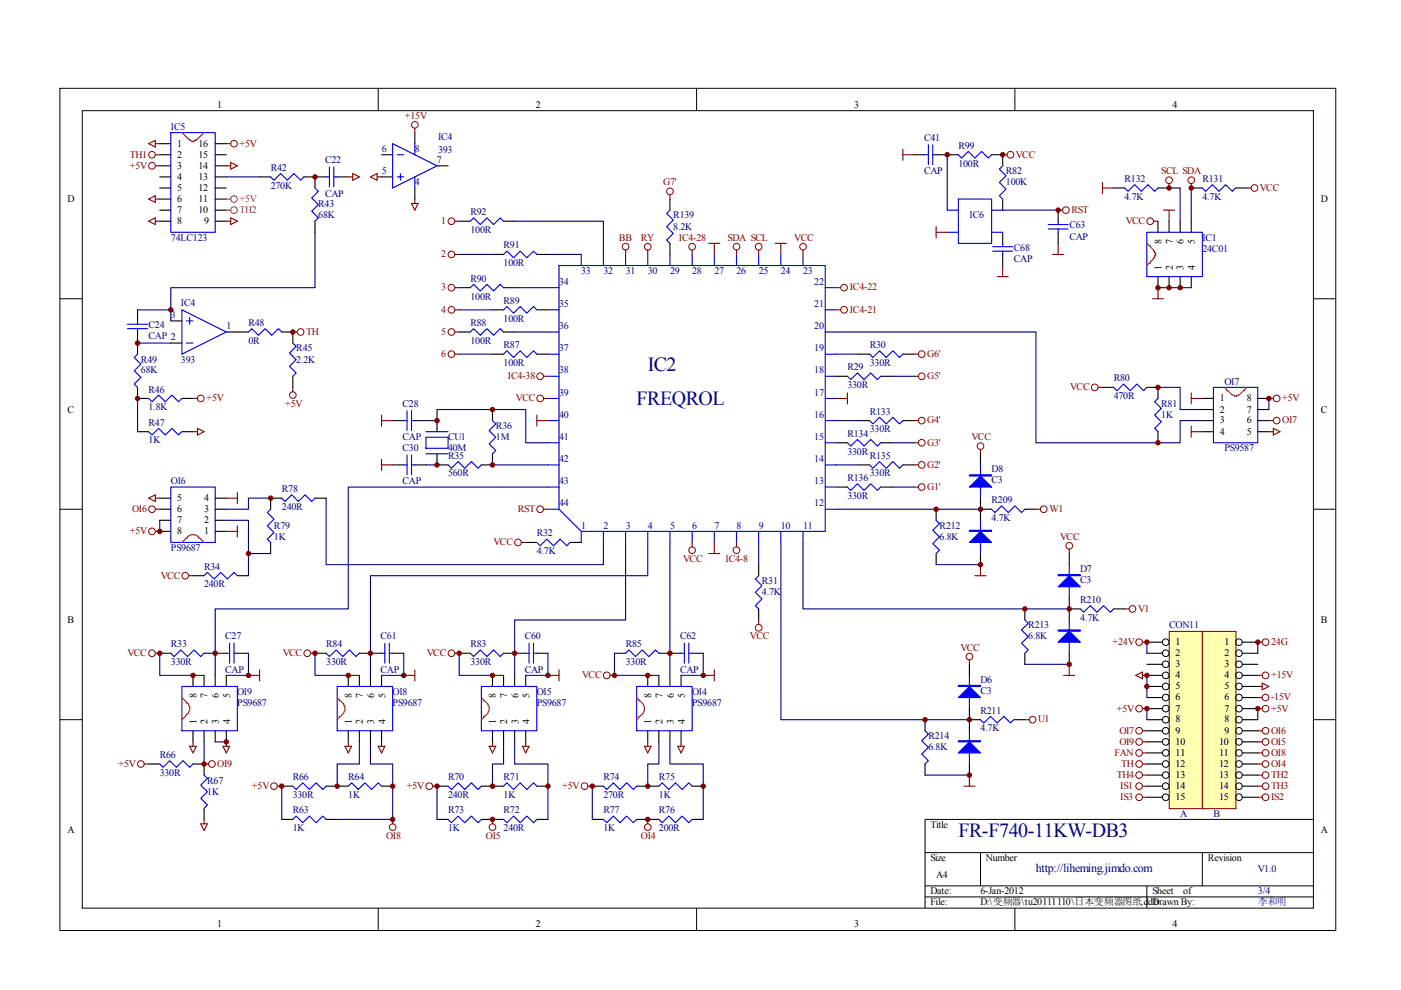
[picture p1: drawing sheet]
<svg xmlns="http://www.w3.org/2000/svg" width="297mm" height="210mm" viewBox="0 0 297 210" stroke-linecap="round" stroke-linejoin="round" font-family="sans-serif">
<g fill="none" stroke="#000" stroke-width=".21">
<path d="M12.7 18.7h270.5v178.6h-270.5zM80.2 18.7v4.7M147.7 18.7v4.7M215.2 18.7v4.7M17.4 23.5h261.1v169h-261.1zM12.7 63.3h4.7M278.4 63.3h4.7M12.7 108h4.7M278.4 108h4.7M12.7 152.6h4.7M278.4 152.6h4.7M278.4 173.7h-82.3v18.8"/>
<path d="M80.2 192.5v4.7M147.7 192.5v4.7M196.1 180.8h82.3M196.1 187.8h82.3M196.1 190.2h82.3M207.9 180.8v7M215.2 192.5v4.7M243.2 187.8v4.7M254.9 180.8v7"/>
</g>
<g fill="none" stroke="#00f" stroke-width=".23">
<path d="M36.2 28.1h9.4v21.2h-9.4zM57.4 37.5l.7 .7 1.4-1.4 1.4 1.4 1.4-1.4 1.4 1.4 .7-.7M66.8 39.9l.7 .7-1.4 1.4 1.4 1.4-1.4 1.4 1.4 1.4-.7 .7M69.1 37.5h.7M69.8 35.4v4.2M70.8 37.5h.7M70.8 35.4v4.2M196.1 32.8h.7M196.8 30.7v4.2M197.8 32.8h.7M197.8 30.7v4.2M203.2 32.8l.7 .7 1.4-1.4 1.4 1.4 1.4-1.4 1.4 1.4 .7-.7"/>
<path d="M238.5 39.9l.7 .7 1.4-1.4 1.4 1.4 1.4-1.4 1.4 1.4 .7-.7M254.9 39.9l.7 .7 1.4-1.4 1.4 1.4 1.5-1.4 1.4 1.4 .7-.7M99.7 46.9l.7-.7 1.4 1.4 1.4-1.4 1.4 1.4 1.5-1.4 .7 .7M106.8 53.9l.7-.7 1.4 1.5 1.4-1.5 1.4 1.5 1.4-1.5 .7 .7M118.5 56.3h56.5v56.4h-51.8l-4.7-4.7zM123.2 53.9v2.4M127.9 53.9v2.4M132.6 53.9v2.4M137.3 53.9v2.4M142 44.6l-.7 .7 1.4 1.4-1.4 1.4 1.4 1.4-1.4 1.4 .7 .7M142 53.9v2.4M146.7 53.9v2.4"/>
<path d="M151.4 53.9v2.4M156.2 53.9v2.4M160.9 53.9v2.4M165.6 53.9v2.4M170.3 53.9v2.4M210.5 53.2h4.2M210.5 52.3h4.2M212.6 51.6v.7M212.6 53.2v.7M243.2 49.3h11.7v9.3h-11.7zM27 68.7h4.3M27 69.7h4.3"/>
<path d="M29.2 75.1l-.7 .7 1.4 1.4-1.4 1.4 1.4 1.4-1.4 1.4 .7 .7M29.2 68v.7M29.2 69.7v.7M38.6 65.7l9.4 4.7-9.4 4.7zM39.5 72.7h1.4M39.5 68h1.4M40.2 67.3v1.4M52.7 70.4l.7-.7 1.4 1.4 1.4-1.4 1.4 1.4 1.4-1.4 .7 .7M62.1 72.7l.7 .7-1.4 1.5 1.4 1.4-1.4 1.4 1.4 1.4-.7 .7M99.7 61l.7-.7 1.4 1.4 1.4-1.4 1.4 1.4 1.5-1.4 .7 .7M99.7 70.4l.7-.7 1.4 1.4 1.4-1.4 1.4 1.4 1.5-1.4 .7 .7M106.8 65.7l.7-.7 1.4 1.4 1.4-1.4 1.4 1.4 1.4-1.4 .7 .7"/>
<path d="M106.8 75.1l.7-.7 1.4 1.4 1.4-1.4 1.4 1.4 1.4-1.4 .7 .7M116.2 61h2.3M116.2 65.7h2.3M116.2 70.4h2.3M116.2 75.1h2.3M116.2 79.8h2.3M175 61h2.3M175 65.7h2.3M175 70.4h2.3M175 75.1h2.3M175 79.8h2.3M179.7 79.8l.7 .7 1.4-1.4 1.4 1.4 1.4-1.4 1.4 1.4 .7-.7"/>
<path d="M184.4 75.1l.7 .7 1.4-1.4 1.4 1.4 1.4-1.4 1.4 1.4 .7-.7M31.5 84.5l.7 .7 1.4-1.4 1.4 1.4 1.4-1.4 1.5 1.4 .7-.7M31.5 91.5l.7 .7 1.4-1.4 1.4 1.4 1.4-1.4 1.5 1.4 .7-.7M85.6 98.6h.7M85.6 89.2h.7M86.3 87.1v4.2M86.3 96.5v4.2M87.2 98.6h.8M87.2 89.2h.8M87.2 87.1v4.2M87.2 96.5v4.2M90.3 92.7h4.7v2.4h-4.7z"/>
<path d="M90.3 96.2h4.7M90.3 91.5h4.7M95 98.6l.7 .7 1.4-1.4 1.4 1.4 1.4-1.4 1.5 1.4 .7-.7M104.4 89.2l.7 .7-1.4 1.4 1.4 1.4-1.4 1.4 1.4 1.4-.7 .7M116.2 98.6h2.3M116.2 84.5h2.3M116.2 89.2h2.3M116.2 93.9h2.3M175 98.6h2.3M175 84.5h2.3M175 89.2h2.3M175 93.9h2.3"/>
<path d="M179.7 93.9l.7 .7 1.4-1.4 1.4 1.4 1.4-1.4 1.4 1.4 .7-.7M184.4 89.2l.7 .7 1.4-1.4 1.4 1.4 1.4-1.4 1.4 1.4 .7-.7M184.4 98.6l.7 .7 1.4-1.4 1.4 1.4 1.4-1.4 1.4 1.4 .7-.7M207.9 98.6v7M236.1 82.1l.7 .7 1.4-1.4 1.4 1.4 1.4-1.4 1.5 1.4 .7-.7M245.5 84.5l-.7 .7 1.4 1.4-1.4 1.4 1.4 1.4-1.4 1.4 .7 .7M257.3 82.1h9.4v11.8h-9.4zM36.2 103.3h9.4v11.7h-9.4zM57.4 108l-.7 .7 1.4 1.4-1.4 1.4 1.4 1.4-1.4 1.4 .7 .7M59.7 105.6l.7 .7 1.4-1.4 1.5 1.4 1.4-1.4 1.4 1.4 .7-.7M113.8 115l.7 .7 1.4-1.4 1.4 1.4 1.5-1.4 1.4 1.4 .7-.7M116.2 103.3h2.3"/>
<path d="M116.2 108h2.3M123.2 112.7v2.3M127.9 112.7v2.3M132.6 112.7v2.3M137.3 112.7v2.3M142 112.7v2.3M146.7 112.7v2.3M151.4 112.7v2.3M156.2 112.7v2.3M160.9 112.7v2.3M165.6 112.7v2.3M170.3 112.7v2.3"/>
<path d="M175 103.3h2.3M175 108h2.3M179.7 103.3l.7 .7 1.4-1.4 1.4 1.4 1.4-1.4 1.4 1.4 .7-.7M198.5 110.3l.7 .7-1.4 1.4 1.4 1.4-1.4 1.5 1.4 1.4-.7 .7M207.9 110.3v7.1M210.2 108l.7 .7 1.5-1.4 1.4 1.4 1.4-1.4 1.4 1.4 .7-.7M226.7 119.7v7.1M36.2 138.5l.7 .7 1.4-1.4 1.4 1.4 1.5-1.4 1.4 1.4 .7-.7M43.3 122.1l.7-.7 1.4 1.4 1.4-1.4 1.4 1.4 1.4-1.4 .7 .7M48 138.5h.7M48.7 136.4v4.2M49.6 138.5h.7"/>
<path d="M49.6 136.4v4.2M69.1 138.5l.7 .7 1.5-1.4 1.4 1.4 1.4-1.4 1.4 1.4 .7-.7M80.9 138.5h.7M81.6 136.4v4.2M82.5 138.5h.7M82.5 136.4v4.2M99.7 138.5l.7 .7 1.4-1.4 1.4 1.4 1.4-1.4 1.5 1.4 .7-.7M111.5 138.5h.7M112.2 136.4v4.2M113.1 138.5h.7M113.1 136.4v4.2M132.6 138.5l.7-.7 1.4 1.4 1.5-1.4 1.4 1.4 1.4-1.4 .7 .7"/>
<path d="M144.4 138.5h.7M145.1 136.4v4.2M146 138.5h.7M146 136.4v4.2M160.9 122.1l-.8 .7 1.5 1.4-1.5 1.4 1.5 1.4-1.5 1.4 .8 .7M217.3 131.5l.7 .7-1.4 1.4 1.4 1.4-1.4 1.4 1.4 1.4-.7 .7M226.7 131.5v7M229 129.1l.8 .7 1.4-1.4 1.4 1.4 1.4-1.4 1.4 1.4 .7-.7M38.6 145.5h11.7v9.4h-11.7zM71.5 145.5h11.7v9.4h-11.7zM102.1 145.5h11.7v9.4h-11.7zM135 145.5h11.7v9.4h-11.7z"/>
<path d="M196.1 154.9l.7 .7-1.4 1.5 1.4 1.4-1.4 1.4 1.4 1.4-.7 .7M205.5 143.2v7M205.5 154.9v7.1M207.9 152.6l.7 .7 1.4-1.4 1.4 1.4 1.4-1.4 1.4 1.4 .7-.7M33.9 162l.7 .7 1.4-1.4 1.4 1.4 1.4-1.4 1.4 1.4 .7-.7M43.3 164.3l.7 .7-1.4 1.5 1.4 1.4-1.4 1.4 1.4 1.4-.7 .7M62.1 166.7l.7 .7 1.4-1.4 1.4 1.4 1.4-1.4 1.4 1.4 .7-.7M62.1 173.7l.7-.7 1.4 1.4 1.4-1.4 1.4 1.4 1.4-1.4 .7 .7M73.8 166.7l.7-.7 1.5 1.4 1.4-1.4 1.4 1.4 1.4-1.4 .7 .7M95 166.7l.7 .7 1.4-1.4 1.4 1.4 1.4-1.4 1.5 1.4 .7-.7M95 173.7l.7 .7 1.4-1.4 1.4 1.4 1.4-1.4 1.5 1.4 .7-.7M106.8 166.7l.7-.7 1.4 1.4 1.4-1.4 1.4 1.4 1.4-1.4 .7 .7"/>
<path d="M106.8 173.7l.7 .7 1.4-1.4 1.4 1.4 1.4-1.4 1.4 1.4 .7-.7M127.9 166.7l.7 .7 1.4-1.4 1.5 1.4 1.4-1.4 1.4 1.4 .7-.7M127.9 173.7l.7 .7 1.4-1.4 1.5 1.4 1.4-1.4 1.4 1.4 .7-.7M139.7 166.7l.7-.7 1.4 1.4 1.4-1.4 1.4 1.4 1.4-1.4 .7 .7M139.7 173.7l.7 .7 1.4-1.4 1.4 1.4 1.4-1.4 1.4 1.4 .7-.7"/>
</g>
<g fill="none" stroke="#800000" stroke-width=".21">
<circle cx="32.2" cy="35.2" r=".71"/>
<circle cx="49.6" cy="30.5" r=".7"/>
<circle cx="214.2" cy="32.8" r=".71"/>
<circle cx="247.9" cy="38.2" r=".71"/>
<circle cx="252.6" cy="38.2" r=".71"/>
<circle cx="266" cy="39.9" r=".7"/>
<circle cx="95.7" cy="53.9" r=".71"/>
<circle cx="95.7" cy="46.9" r=".71"/>
<circle cx="132.6" cy="52.3" r=".71"/>
<circle cx="137.3" cy="52.3" r=".71"/>
<circle cx="142" cy="40.6" r=".71"/>
<circle cx="146.7" cy="52.3" r=".71"/>
<circle cx="156.1" cy="52.3" r=".71"/>
<circle cx="160.9" cy="52.3" r=".71"/>
<circle cx="170.3" cy="52.3" r=".71"/>
<circle cx="226" cy="44.6" r=".71"/>
<circle cx="243.9" cy="46.9" r=".71"/>
<circle cx="63.7" cy="70.4" r=".71"/>
<circle cx="95.7" cy="65.7" r=".71"/>
<circle cx="95.7" cy="70.4" r=".71"/>
<circle cx="95.7" cy="75.1" r=".71"/>
<circle cx="95.7" cy="61" r=".71"/>
<circle cx="114.5" cy="79.8" r=".71"/>
<circle cx="179" cy="65.7" r=".71"/>
<circle cx="179" cy="61" r=".71"/>
<circle cx="195.4" cy="79.8" r=".71"/>
<circle cx="195.4" cy="75.1" r=".7"/>
<circle cx="42.6" cy="84.5" r=".7"/>
<circle cx="62.1" cy="83.8" r=".71"/>
<circle cx="114.5" cy="84.5" r=".71"/>
<circle cx="195.4" cy="98.6" r=".71"/>
<circle cx="195.4" cy="93.9" r=".7"/>
<circle cx="195.4" cy="89.2" r=".7"/>
<circle cx="207.9" cy="94.6" r=".71"/>
<circle cx="232.1" cy="82.1" r=".71"/>
<circle cx="270.7" cy="89.2" r=".7"/>
<circle cx="270.7" cy="84.5" r=".7"/>
<circle cx="32.2" cy="112.7" r=".71"/>
<circle cx="32.2" cy="108" r=".71"/>
<circle cx="109.8" cy="115" r=".71"/>
<circle cx="114.5" cy="108" r=".71"/>
<circle cx="146.7" cy="116.7" r=".7"/>
<circle cx="156.1" cy="116.7" r=".71"/>
<circle cx="195.4" cy="103.3" r=".7"/>
<circle cx="221.3" cy="108" r=".71"/>
<circle cx="226.7" cy="115.7" r=".71"/>
<circle cx="32.2" cy="138.5" r=".71"/>
<circle cx="39.3" cy="122.1" r=".71"/>
<circle cx="65.1" cy="138.5" r=".7"/>
<circle cx="95.7" cy="138.5" r=".71"/>
<circle cx="160.9" cy="133.1" r=".71"/>
<circle cx="205.5" cy="139.2" r=".7"/>
<circle cx="240.1" cy="129.1" r=".71"/>
<circle cx="128.6" cy="143.2" r=".71"/>
<circle cx="218.9" cy="152.6" r=".7"/>
<circle cx="29.9" cy="162" r=".7"/>
<circle cx="44.9" cy="162" r=".71"/>
<circle cx="58.1" cy="166.7" r=".7"/>
<circle cx="83.2" cy="175.4" r=".7"/>
<circle cx="91" cy="166.7" r=".71"/>
<circle cx="104.4" cy="175.4" r=".71"/>
<circle cx="123.9" cy="166.7" r=".71"/>
<circle cx="137.3" cy="175.4" r=".71"/>
</g>
<g fill="none" stroke="#800000" stroke-width=".23">
<path d="M31.5 30.5l1.4-.7v1.4zM32.9 30.5h1M32.9 35.2h1M48 30.5h.9M48 35.2h.9M48.9 34.5l1.4 .7-1.4 .7zM73.8 37.5h1M74.8 36.8l1.4 .7-1.4 .7zM191.4 32.8h2.4M191.4 31.6v2.4M212.6 32.8h.9M233.8 39.9h2.3"/>
<path d="M233.8 38.7v2.3M247.9 38.9v1M252.6 38.9v1M264.3 39.9h1M31.5 42.2l1.4-.7v1.4zM31.5 46.9l1.4-.7v1.4zM32.9 46.9h1M32.9 42.2h1M48 46.9h.9M48.9 46.2l1.4 .7-1.4 .7zM96.4 46.9h1M96.4 53.9h1"/>
<path d="M132.6 53v.9M137.3 53v.9M142 41.3v.9M146.7 53v.9M150.3 51.6h2.3M151.4 51.6v2.3M156.2 53v.9M160.9 53v.9M164.4 51.6h2.3M165.6 51.6v2.3M170.3 53v.9M198.5 48.1v2.3"/>
<path d="M198.5 49.3h2.3M211.4 58.6h2.4M212.6 56.3v2.3M224.3 44.6h1M244.6 46.9h.9M246.7 44.6h2.3M247.9 44.6v2.3M62.1 70.4h.9M96.4 75.1h1M96.4 61h1M96.4 65.7h1M96.4 70.4h1"/>
<path d="M115.2 79.8h1M177.3 61h1M177.3 65.7h1M193.8 75.1h.9M193.8 79.8h.9M244.3 63.3h2.4M245.5 61v2.3M40.9 84.5h1M40.9 91.5h1M41.9 90.8l1.4 .7-1.4 .7zM62.1 82.1v1M80.9 89.2h2.3"/>
<path d="M80.9 98.6h2.3M80.9 88v2.4M80.9 97.4v2.3M113.8 88v2.4M113.8 89.2h2.4M115.2 84.5h1M177.3 84.5h2.4M179.7 83.3v2.4M193.8 89.2h.9M193.8 93.9h.9M193.8 98.6h.9M207.9 95.3v.9"/>
<path d="M232.8 82.1h1M252.6 84.5h2.3M252.6 91.5h2.3M252.6 83.3v2.4M252.6 90.4v2.3M269 84.5h1M269 89.2h1M269 91.5h1M270 90.8l1.4 .7-1.4 .7zM31.5 105.6l1.4-.7v1.4zM32.9 108h1M32.9 105.6h1"/>
<path d="M32.9 112.7h1M48 105.6h2.3M48 112.7h2.3M50.3 104.4v2.4M50.3 111.5v2.3M110.5 115h1M115.2 108h1M146.7 115v1M150.3 117.4h2.3M151.4 115v2.4M156.2 115v1M193.8 103.3h.9"/>
<path d="M207.9 119.7v2.4M219.6 108h1M226.7 116.4v1M32.9 138.5h1M40 122.1h.9M65.8 138.5h1M96.4 138.5h1M160.9 131.5v.9M205.5 139.9v1M206.7 122.1h2.4M238.5 129.1h.9M40.2 158.2h1.4l-.7 1.4z"/>
<path d="M40.9 157.3v.9M47.3 158.2h1.4l-.7 1.4zM48 157.3v.9M52.7 143.2h2.3M55 142v2.4M73.1 158.2h1.4l-.7 1.4zM73.8 157.3v.9M80.2 158.2h1.4l-.7 1.4zM80.9 157.3v.9M85.6 143.2h2.4M88 142v2.4M103.7 158.2h1.4l-.7 1.4z"/>
<path d="M104.4 157.3v.9M110.8 158.2h1.4l-.7 1.4zM111.5 157.3v.9M116.2 143.2h2.3M118.5 142v2.4M129.3 143.2h1M136.6 158.2h1.4l-.7 1.4zM137.3 157.3v.9M143.7 158.2h1.4l-.7 1.4zM144.4 157.3v.9M149.1 143.2h2.3M151.4 142v2.4"/>
<path d="M217.3 152.6h.9M225.5 143.2h2.4M226.7 140.9v2.3M30.6 162h.9M42.6 174.7h1.4l-.7 1.4zM43.3 162h.9M43.3 173.7v1M58.8 166.7h.9M83.2 173.7v1M91.7 166.7h1M104.4 173.7v1M124.6 166.7h1"/>
<path d="M137.3 173.7v1M204.4 166.7h2.3M205.5 164.3v2.4"/>
</g>
<g fill="none" stroke="#000" stroke-width=".23">
<path d="M33.9 39.9h2.3M33.9 32.8h2.3M33.9 30.5h2.3M33.9 35.2h2.3M33.9 37.5h2.3M45.6 39.9h2.4M45.6 32.8h2.4M45.6 30.5h2.4M45.6 35.2h2.4M45.6 37.5h2.4M55 37.5h2.4M64.4 37.5h4.7"/>
<path d="M66.8 37.5v2.4M71.5 37.5h2.3M193.8 32.8h2.3M198.5 32.8h4.7M210.2 32.8h2.4M236.1 39.9h2.4M245.5 39.9h2.4M252.6 39.9h2.3M262 39.9h2.3M33.9 46.9h2.3M33.9 42.2h2.3M33.9 44.6h2.3"/>
<path d="M45.6 46.9h2.4M45.6 42.2h2.4M45.6 44.6h2.4M66.8 46.9v2.4M97.4 46.9h2.3M104.4 53.9h2.4M106.8 46.9h2.3M113.8 53.9h2.4M142 42.2v2.4M142 51.6v2.3M212.6 49.3v2.3M212.6 53.9v2.4"/>
<path d="M245.5 46.9v2.4M245.5 58.6v2.4M247.9 46.9v2.4M247.9 58.6v2.4M250.2 46.9v2.4M250.2 58.6v2.4M252.6 46.9v2.4M252.6 58.6v2.4M29.2 65.7v2.3M29.2 70.4v4.7M36.2 72.7h2.4M36.2 68h2.4"/>
<path d="M48 70.4h4.7M59.7 70.4h2.4v2.3M62.1 79.8v2.3M97.4 61h2.3M97.4 70.4h2.3M104.4 75.1h2.4M104.4 65.7h2.4M106.8 61h2.3M106.8 70.4h2.3M113.8 75.1h2.4M113.8 65.7h2.4M177.3 79.8h2.4"/>
<path d="M182 75.1h2.4M186.7 79.8h2.4M191.4 75.1h2.4M29.2 82.1v2.4h2.3M29.2 91.5h2.3M38.6 84.5h2.3M38.6 91.5h2.3M83.2 89.2h2.4M83.2 98.6h2.4M88 89.2h2.3M88 98.6h2.3M92.7 96.2v2.4h2.3"/>
<path d="M92.7 89.2v2.3M104.4 96.2v2.4h-2.3M104.4 86.8v2.4M177.3 93.9h2.4M182 89.2h2.4M182 98.6h2.4M186.7 93.9h2.4M191.4 89.2h2.4M191.4 98.6h2.4M207.9 96.2v2.4M233.8 82.1h2.3M243.2 82.1h2.3v2.4"/>
<path d="M245.5 91.5v2.4M254.9 89.2h2.4M254.9 84.5h2.4M254.9 86.8h2.4M254.9 91.5h2.4M266.7 89.2h2.3M266.7 84.5h2.3M266.7 86.8h2.3M266.7 91.5h2.3M33.9 108h2.3M33.9 112.7h2.3M33.9 110.3h2.3"/>
<path d="M33.9 105.6h2.3M45.6 108h2.4M45.6 112.7h2.4M45.6 110.3h2.4M45.6 105.6h2.4M57.4 115v2.4M59.7 105.6h-2.3v2.4M66.8 105.6h2.3M111.5 115h2.3M120.9 115h2.3M160.9 119.7v2.4M177.3 103.3h2.4"/>
<path d="M186.7 103.3h2.4M198.5 108v2.3M198.5 117.4v2.3M207.9 105.6v4.7M207.9 117.4v2.3M207.9 108h2.3M217.3 108h2.3M226.7 117.4v2.3M33.9 138.5h2.3M40.9 122.1h2.4M43.3 138.5h4.7M50.3 138.5h2.4"/>
<path d="M50.3 122.1h2.4M66.8 138.5h2.3M76.2 138.5h4.7M83.2 138.5h2.4M97.4 138.5h2.3M106.8 138.5h4.7M113.8 138.5h2.4M130.3 138.5h2.3M139.7 138.5h4.7M146.7 138.5h2.4M160.9 129.1v2.4M217.3 129.1v2.4"/>
<path d="M217.3 138.5v2.4M226.7 126.8v4.7M226.7 138.5v2.4M226.7 129.1h2.3M236.1 129.1h2.4M40.9 143.2v2.3M40.9 154.9v2.4M43.3 143.2v2.3M43.3 154.9v2.4M45.6 143.2v2.3M45.6 154.9v2.4M48 143.2v2.3"/>
<path d="M48 154.9v2.4M73.8 143.2v2.3M73.8 154.9v2.4M76.2 143.2v2.3M76.2 154.9v2.4M78.5 143.2v2.3M78.5 154.9v2.4M80.9 143.2v2.3M80.9 154.9v2.4M104.4 143.2v2.3M104.4 154.9v2.4M106.8 143.2v2.3"/>
<path d="M106.8 154.9v2.4M109.1 143.2v2.3M109.1 154.9v2.4M111.5 143.2v2.3M111.5 154.9v2.4M137.3 143.2v2.3M137.3 154.9v2.4M139.7 143.2v2.3M139.7 154.9v2.4M142 143.2v2.3M142 154.9v2.4M144.4 143.2v2.3"/>
<path d="M144.4 154.9v2.4M196.1 152.6v2.3M205.5 140.9v2.3M205.5 150.2v4.7M205.5 152.6h2.4M214.9 152.6h2.4M31.5 162h2.4M40.9 162h2.4v2.3M43.3 171.4v2.3M59.7 166.7h2.4M59.7 173.7h2.4M69.1 166.7h4.7"/>
<path d="M69.1 173.7h2.4M80.9 166.7h2.3M92.7 166.7h2.3M92.7 173.7h2.3M102.1 166.7h4.7M102.1 173.7h4.7M113.8 166.7h2.4M113.8 173.7h2.4M125.6 166.7h2.3M125.6 173.7h2.3M135 166.7h4.7M135 173.7h4.7"/>
<path d="M146.7 166.7h2.4M146.7 173.7h2.4M196.1 162v2.3M205.5 162v2.3"/>
</g>
<g fill="none" stroke="#000080" stroke-width=".23">
<path d="M48 37.5h7M247.9 39.9h2.3v7M252.6 39.9v7M66.8 49.3v11.7h-30.6v7M97.4 53.9h7M109.1 46.9h18.8v7M116.2 53.9h7M29.2 65.7h7M29.2 72.7h7M97.4 75.1h7M97.4 65.7h7M109.1 61h7.1"/>
<path d="M109.1 70.4h7.1M177.3 70.4h42.3v23.5h30.6v-4.7h4.7M177.3 75.1h4.7M189.1 79.8h4.7M245.5 61h7.1M29.2 84.5v7M90.3 89.2h2.4v-2.4h18.8v7.1h4.7M90.3 98.6h2.4M104.4 98.6h11.8M177.3 89.2h4.7M177.3 98.6h4.7M189.1 93.9h4.7"/>
<path d="M245.5 82.1h4.7v4.7h4.7M269 84.5v2.3M33.9 110.3v2.4M48 110.3h4.7v7.1h4.7M52.7 117.4v4.7M57.4 105.6h-4.7v2.4h-4.7M69.1 105.6v14.1h58.8v-4.7M116.2 103.3h-42.4v25.8h-28.2v14.1M132.6 115v16.5h-23.5v11.7M137.3 115v7.1h-58.8v21.1M142 115v28.2M160.9 115v4.7"/>
<path d="M165.6 115v37.6h39.9M170.3 115v14.1h56.4M177.3 108h30.6M189.1 103.3h4.7M198.5 119.7h9.4M33.9 138.5v4.7h9.4M52.7 138.5v4.7h-4.7M66.8 138.5v4.7h9.4M85.6 138.5v4.7h-4.7M97.4 138.5v4.7h9.4M116.2 138.5v4.7h-4.7M130.3 138.5v4.7h9.4"/>
<path d="M149.1 138.5v4.7h-4.7M43.3 157.3v4.7M45.6 157.3h2.4M76.2 157.3v4.7h-4.7v4.7M78.5 157.3v4.7h4.7v11.7h-11.7M106.8 157.3v4.7h-2.4v4.7M109.1 157.3v4.7h7.1v11.7M139.7 157.3v4.7h-2.4v4.7M142 157.3v4.7h7.1v11.7M217.3 140.9h9.4M59.7 166.7v7M92.7 166.7v7"/>
<path d="M125.6 166.7v7M196.1 164.3h9.4"/>
</g>
<g fill="#800000" stroke="#800000" stroke-width=".21">
<circle cx="104.4" cy="98.6" r=".47"/>
<circle cx="92.7" cy="89.2" r=".47"/>
<circle cx="104.4" cy="86.8" r=".47"/>
<circle cx="92.7" cy="98.6" r=".47"/>
<circle cx="207.9" cy="108" r=".47"/>
<circle cx="198.5" cy="108" r=".47"/>
<circle cx="207.9" cy="119.7" r=".47"/>
<circle cx="205.5" cy="164.3" r=".47"/>
<circle cx="205.5" cy="152.6" r=".47"/>
<circle cx="196.1" cy="152.6" r=".47"/>
<circle cx="130.3" cy="143.2" r=".47"/>
<circle cx="137.3" cy="143.2" r=".47"/>
<circle cx="137.3" cy="166.7" r=".47"/>
<circle cx="149.1" cy="166.7" r=".47"/>
<circle cx="125.6" cy="166.7" r=".47"/>
<circle cx="142" cy="138.5" r=".47"/>
<circle cx="149.1" cy="143.2" r=".47"/>
<circle cx="104.4" cy="143.2" r=".47"/>
<circle cx="116.2" cy="143.2" r=".47"/>
<circle cx="97.4" cy="138.5" r=".47"/>
<circle cx="104.4" cy="166.7" r=".47"/>
<circle cx="116.2" cy="166.7" r=".47"/>
<circle cx="92.7" cy="166.7" r=".47"/>
<circle cx="71.5" cy="166.7" r=".47"/>
<circle cx="83.2" cy="166.7" r=".47"/>
<circle cx="59.7" cy="166.7" r=".47"/>
<circle cx="48" cy="157.3" r=".47"/>
<circle cx="52.7" cy="143.2" r=".47"/>
<circle cx="33.9" cy="138.5" r=".47"/>
<circle cx="40.9" cy="143.2" r=".47"/>
<circle cx="66.8" cy="138.5" r=".47"/>
<circle cx="73.8" cy="143.2" r=".47"/>
<circle cx="85.6" cy="143.2" r=".47"/>
<circle cx="78.5" cy="138.5" r=".47"/>
<circle cx="109.1" cy="138.5" r=".47"/>
<circle cx="269" cy="84.5" r=".47"/>
<circle cx="245.5" cy="82.1" r=".47"/>
<circle cx="245.5" cy="93.9" r=".47"/>
<circle cx="45.6" cy="138.5" r=".47"/>
<circle cx="33.9" cy="112.7" r=".47"/>
<circle cx="57.4" cy="105.6" r=".47"/>
<circle cx="52.7" cy="117.4" r=".47"/>
<circle cx="245.5" cy="61" r=".47"/>
<circle cx="247.9" cy="61" r=".47"/>
<circle cx="250.2" cy="61" r=".47"/>
<circle cx="247.9" cy="39.9" r=".47"/>
<circle cx="252.6" cy="39.9" r=".47"/>
<circle cx="66.8" cy="37.5" r=".47"/>
<circle cx="36.2" cy="65.7" r=".47"/>
<circle cx="29.2" cy="72.7" r=".47"/>
<circle cx="29.2" cy="84.5" r=".47"/>
<circle cx="226.7" cy="140.8" r=".47"/>
<circle cx="226.7" cy="129.1" r=".47"/>
<circle cx="217.3" cy="129.1" r=".47"/>
</g>
<g fill="#00f" stroke="#00f" stroke-width=".23">
<path d="M205.5 115l2.4-2.3 2.3 2.3z"/>
<path d="M205.5 103.3l2.4-2.4 2.3 2.4z"/>
<path d="M224.3 136.2l2.4-2.4 2.3 2.4z"/>
<path d="M224.3 124.4l2.4-2.3 2.3 2.3z"/>
<path d="M203.2 159.6l2.3-2.3 2.4 2.3z"/>
<path d="M205.5 145.5l2.4 2.4h-4.7z"/>
<path d="M205.5 112.4h4.7v.3h-4.7z" fill-rule="evenodd"/>
<path d="M205.5 100.7h4.7v.2h-4.7z" fill-rule="evenodd"/>
<path d="M224.3 133.6h4.7v.2h-4.7z" fill-rule="evenodd"/>
<path d="M224.3 121.8h4.7v.3h-4.7z" fill-rule="evenodd"/>
<path d="M203.2 157.1h4.7v.2h-4.7z" fill-rule="evenodd"/>
<path d="M203.2 145.3h4.7v.2h-4.7z" fill-rule="evenodd"/>
</g>
<path d="M38.6 28.1l1.4 1.4h.2v.3l.5 .2h.5v-.2h.4v-.3h.3l1.4-1.4M243.2 51.6l.4 .5h.3v.2l.7 .7v.2h.2v.5h.2v.5h-.2v.5h-.2v.2l-.7 .7v.2h-.3l-.4 .5M259.6 82.1l.5 .5v.2h.2l.5 .5a.74 .74 0 0 0 .9 .5v.2h.5v-.2a.74 .74 0 0 0 .9-.5l.5-.5h.3v-.2l.4-.5M38.6 115l.9-.9h.2v-.3a1.71 1.71 0 0 1 2.4 0v.3h.2l1 .9M38.6 147.9l.9 .9v.3a1.16 1.16 0 0 1 .5 1.8v.3l-.5 .2v.3l-.9 .9M71.5 147.9l.5 .5v.2a1.74 1.74 0 0 1 1.1 1.6 1.74 1.74 0 0 1-1.1 1.7v.2l-.5 .5M102.1 147.9l.4 .5v.2a1.74 1.74 0 0 1 1.2 1.6 1.74 1.74 0 0 1-1.2 1.7v.2l-.4 .5M135 147.9l.5 .5v.2a1.74 1.74 0 0 1 1.1 1.6 1.74 1.74 0 0 1-1.1 1.7v.2l-.5 .5" fill="none" stroke="#f00" stroke-width=".23"/>
<path d="M248 134h6.9v37.5h-6.9z" fill="#ffffb0"/>
<path d="M247.9 133.9h7v37.6h-7z" fill="none" stroke="#800000" stroke-width=".21"/>
<g fill="none" stroke="#000" stroke-width=".21">
<circle cx="247.2" cy="138.5" r=".7"/>
<circle cx="247.2" cy="136.2" r=".7"/>
<circle cx="247.2" cy="143.2" r=".71"/>
<circle cx="247.2" cy="157.3" r=".71"/>
<circle cx="247.2" cy="145.5" r=".71"/>
<circle cx="247.2" cy="159.6" r=".71"/>
<circle cx="247.2" cy="140.8" r=".71"/>
<circle cx="247.2" cy="152.6" r=".7"/>
<circle cx="247.2" cy="147.9" r=".7"/>
<circle cx="247.2" cy="154.9" r=".7"/>
<circle cx="247.2" cy="150.2" r=".7"/>
<circle cx="247.2" cy="162" r=".7"/>
<circle cx="247.2" cy="164.3" r=".7"/>
<circle cx="247.2" cy="169" r=".7"/>
<circle cx="247.2" cy="166.7" r=".7"/>
</g>
<g fill="none" stroke="#000" stroke-width=".23">
<path d="M243.2 136.2h3.3M243.2 138.5h3.3M243.2 140.9h3.3M243.2 143.2h3.3M243.2 145.5h3.3M243.2 147.9h3.3M243.2 150.2h3.3M243.2 152.6h3.3M243.2 154.9h3.3M243.2 157.3h3.3M243.2 159.6h3.3M243.2 162h3.3"/>
<path d="M243.2 164.3h3.3M243.2 166.7h3.3M243.2 169h3.3"/>
</g>
<path d="M255 134h7v37.5h-7z" fill="#ffffb0"/>
<g fill="none" stroke="#800000" stroke-width=".21">
<path d="M254.9 133.9h7.1v37.6h-7.1z"/>
<circle cx="32.2" cy="32.8" r=".71"/>
<circle cx="88" cy="26.5" r=".7"/>
<circle cx="241.5" cy="136.2" r=".71"/>
<circle cx="268.3" cy="136.2" r=".71"/>
<circle cx="241.5" cy="157.3" r=".71"/>
<circle cx="241.5" cy="159.6" r=".71"/>
<circle cx="241.5" cy="154.9" r=".71"/>
<circle cx="241.5" cy="150.2" r=".71"/>
<circle cx="268.3" cy="143.2" r=".71"/>
<circle cx="268.3" cy="157.3" r=".71"/>
<circle cx="268.3" cy="159.6" r=".71"/>
<circle cx="268.3" cy="147.9" r=".71"/>
<circle cx="268.3" cy="154.9" r=".71"/>
<circle cx="268.3" cy="150.2" r=".71"/>
<circle cx="241.5" cy="162" r=".71"/>
<circle cx="241.5" cy="164.3" r=".71"/>
<circle cx="241.5" cy="169" r=".71"/>
<circle cx="241.5" cy="166.7" r=".71"/>
<circle cx="268.3" cy="162" r=".71"/>
<circle cx="268.3" cy="164.3" r=".71"/>
<circle cx="268.3" cy="169" r=".71"/>
<circle cx="268.3" cy="166.7" r=".71"/>
</g>
<g fill="none" stroke="#000" stroke-width=".21">
<circle cx="262.7" cy="138.5" r=".7"/>
<circle cx="262.7" cy="136.2" r=".7"/>
<circle cx="262.7" cy="143.2" r=".71"/>
<circle cx="262.7" cy="157.3" r=".71"/>
<circle cx="262.7" cy="145.5" r=".71"/>
<circle cx="262.7" cy="140.8" r=".71"/>
<circle cx="262.7" cy="159.6" r=".71"/>
<circle cx="262.7" cy="152.6" r=".7"/>
<circle cx="262.7" cy="147.9" r=".7"/>
<circle cx="262.7" cy="154.9" r=".7"/>
<circle cx="262.7" cy="150.2" r=".7"/>
<circle cx="262.7" cy="162" r=".7"/>
<circle cx="262.7" cy="164.3" r=".7"/>
<circle cx="262.7" cy="169" r=".7"/>
<circle cx="262.7" cy="166.7" r=".7"/>
</g>
<g fill="none" stroke="#000" stroke-width=".23">
<path d="M80.9 32.8h2.3M80.9 37.5h2.3M88 28.1v2.4M88 39.9v2.3M92.7 35.2h2.3M212.6 32.8v2.4M212.6 42.2v2.4M224.3 44.6v2.3M224.3 49.3v2.3M263.4 136.2h3.3M263.4 138.5h3.3M263.4 140.9h3.3"/>
<path d="M263.4 143.2h3.3M263.4 145.5h3.3M263.4 147.9h3.3M263.4 150.2h3.3M263.4 152.6h3.3M263.4 154.9h3.3M263.4 157.3h3.3M263.4 159.6h3.3M263.4 162h3.3M263.4 164.3h3.3M263.4 166.7h3.3M263.4 169h3.3"/>
</g>
<g fill="none" stroke="#800000" stroke-width=".23">
<path d="M32.9 32.8h1M78.5 37.5l1.5-.7v1.4zM80 37.5h.9M88 27.2v.9M87.2 43.1h1.5l-.7 1.5zM88 42.2v.9M223.2 53.9h2.3M224.3 51.6v2.3M242.2 136.2h1M266.7 136.2h.9M240.8 143.2l1.4-.7v1.4zM242.2 143.2h1"/>
<path d="M242.2 150.2h1M242.2 157.3h1M242.2 159.6h1M242.2 154.9h1M266.7 143.2h.9M266.7 145.5h.9M266.7 150.2h.9M266.7 157.3h.9M266.7 159.6h.9M266.7 154.9h.9M266.7 147.9h.9M267.6 144.8l1.4 .7-1.4 .8z"/>
<path d="M242.2 164.3h1M242.2 162h1M242.2 166.7h1M242.2 169h1M266.7 164.3h.9M266.7 162h.9M266.7 166.7h.9M266.7 169h.9"/>
</g>
<g fill="#800000" stroke="#800000" stroke-width=".21">
<circle cx="62.1" cy="70.4" r=".47"/>
<circle cx="243.2" cy="136.2" r=".47"/>
<circle cx="266.7" cy="136.2" r=".47"/>
<circle cx="243.2" cy="143.2" r=".47"/>
<circle cx="243.2" cy="145.5" r=".47"/>
<circle cx="266.7" cy="150.2" r=".47"/>
<circle cx="243.2" cy="150.2" r=".47"/>
<circle cx="43.3" cy="162" r=".47"/>
<circle cx="83.2" cy="173.7" r=".47"/>
<circle cx="104.4" cy="173.7" r=".47"/>
<circle cx="137.3" cy="173.7" r=".47"/>
<circle cx="212.6" cy="32.8" r=".47"/>
<circle cx="200.8" cy="32.8" r=".47"/>
<circle cx="224.3" cy="44.6" r=".47"/>
</g>
<path d="M200.8 32.8v11.8M212.6 44.6h11.7M243.2 136.2v2.3M266.7 136.2v2.3M243.2 143.2v4.7M243.2 150.2v2.4M266.7 150.2v2.4" fill="none" stroke="#000080" stroke-width=".23"/>
<g fill="none" stroke="#00f" stroke-width=".23">
<path d="M83.2 30.5l9.5 4.7-9.5 4.7zM84.2 32.8h1.4M84.2 37.5h1.4M84.9 36.8v1.4M88 30.5v2.3M88 37.5v2.4M212.6 35.2l-.7 .7 1.4 1.4-1.4 1.4 1.4 1.4-1.4 1.4 .7 .7M200.8 44.6h2.4M200.8 49.3h2.4M203.2 42.2h7v9.4h-7zM210.2 44.6h2.4M210.2 49.3h2.4"/>
<path d="M222.2 47.6h4.3M222.2 48.5h4.3M224.3 46.9v.7M224.3 48.5v.8"/>
</g>
<g fill="none" stroke="#a1006a" stroke-width=".21">
<circle cx="49.6" cy="44.6" r=".7"/>
<circle cx="49.6" cy="42.2" r=".7"/>
</g>
<path d="M48 44.6h.9M48 42.2h.9" fill="none" stroke="#a1006a" stroke-width=".23"/>
<g font-size="4.2" fill="#000080">
<text x="137.3" y="78.8">IC2</text>
<text x="135" y="85.8">FREQROL</text>
<text x="203.2" y="177.4">FR-F740-11KW-DB3</text>
</g>
<text font-size="2.5" fill="#000080" x="219.6" y="184.8">http://liheming.jimdo.com</text>
<g font-size="2.1">
<text x="46.1" y="22.9">1</text>
<text x="113.6" y="22.9">2</text>
<text x="181.1" y="22.9">3</text>
<text x="248.6" y="22.9">4</text>
<text x="37.6" y="31.1">1</text>
<text x="37.6" y="33.5">2</text>
<text x="37.6" y="35.7">3</text>
<text x="42.1" y="35.7">14</text>
<text x="42.1" y="33.5">15</text>
<text x="42.1" y="31.1">16</text>
<text x="37.6" y="38.1">4</text>
<text x="37.6" y="40.5">5</text>
<text x="42.1" y="40.5">12</text>
<text x="42.1" y="38.1">13</text>
<text x="14.3" y="42.8">D</text>
<text x="37.6" y="42.8">6</text>
<text x="37.6" y="45.1">7</text>
<text x="37.6" y="47.5">8</text>
<text x="42.1" y="45.1">10</text>
<text x="42.1" y="42.8">11</text>
<text x="43.3" y="47.5">9</text>
<text x="280.1" y="42.8">D</text>
<text x="246.3" y="51.8" transform="rotate(-90 246.3 51.8)">8</text>
<text x="248.7" y="51.8" transform="rotate(-90 248.7 51.8)">7</text>
<text x="251" y="51.8" transform="rotate(-90 251 51.8)">6</text>
<text x="253.3" y="51.8" transform="rotate(-90 253.3 51.8)">5</text>
<text x="246.3" y="57.2" transform="rotate(-90 246.3 57.2)">1</text>
<text x="248.7" y="57.2" transform="rotate(-90 248.7 57.2)">2</text>
<text x="251" y="57.2" transform="rotate(-90 251 57.2)">3</text>
<text x="253.3" y="57.2" transform="rotate(-90 253.3 57.2)">4</text>
<text x="14.3" y="87.5">C</text>
<text x="258.7" y="85.1">1</text>
<text x="258.7" y="87.5">2</text>
<text x="258.7" y="89.8">3</text>
<text x="264.3" y="89.8">6</text>
<text x="264.3" y="87.5">7</text>
<text x="264.3" y="85.1">8</text>
<text x="280.1" y="87.5">C</text>
<text x="258.7" y="92.1">4</text>
<text x="264.3" y="92.1">5</text>
<text x="37.6" y="106.2">5</text>
<text x="43.3" y="106.2">4</text>
<text x="37.6" y="108.6">6</text>
<text x="37.6" y="110.9">7</text>
<text x="37.6" y="113.3">8</text>
<text x="43.3" y="113.3">1</text>
<text x="43.3" y="110.9">2</text>
<text x="43.3" y="108.6">3</text>
<text x="14.3" y="132.1">B</text>
<text x="249.3" y="136.8">1</text>
<text x="259.6" y="136.8">1</text>
<text x="280.1" y="132.1">B</text>
<text x="249.3" y="139.1">2</text>
<text x="249.3" y="141.5">3</text>
<text x="249.3" y="143.8">4</text>
<text x="259.6" y="139.1">2</text>
<text x="259.6" y="141.5">3</text>
<text x="259.6" y="143.8">4</text>
<text x="41.7" y="148.1" transform="rotate(-90 41.7 148.1)">8</text>
<text x="44" y="148.1" transform="rotate(-90 44 148.1)">7</text>
<text x="46.4" y="148.1" transform="rotate(-90 46.4 148.1)">6</text>
<text x="48.8" y="148.1" transform="rotate(-90 48.8 148.1)">5</text>
<text x="74.6" y="148.1" transform="rotate(-90 74.6 148.1)">8</text>
<text x="77" y="148.1" transform="rotate(-90 77 148.1)">7</text>
<text x="79.3" y="148.1" transform="rotate(-90 79.3 148.1)">6</text>
<text x="81.7" y="148.1" transform="rotate(-90 81.7 148.1)">5</text>
<text x="105.2" y="148.1" transform="rotate(-90 105.2 148.1)">8</text>
<text x="107.5" y="148.1" transform="rotate(-90 107.5 148.1)">7</text>
<text x="109.9" y="148.1" transform="rotate(-90 109.9 148.1)">6</text>
<text x="112.3" y="148.1" transform="rotate(-90 112.3 148.1)">5</text>
<text x="138.1" y="148.1" transform="rotate(-90 138.1 148.1)">8</text>
<text x="140.5" y="148.1" transform="rotate(-90 140.5 148.1)">7</text>
<text x="142.8" y="148.1" transform="rotate(-90 142.8 148.1)">6</text>
<text x="145.2" y="148.1" transform="rotate(-90 145.2 148.1)">5</text>
<text x="249.3" y="146.1">5</text>
<text x="249.3" y="148.5">6</text>
<text x="259.6" y="146.1">5</text>
<text x="259.6" y="148.5">6</text>
<text x="41.7" y="153.5" transform="rotate(-90 41.7 153.5)">1</text>
<text x="44" y="153.5" transform="rotate(-90 44 153.5)">2</text>
<text x="46.4" y="153.5" transform="rotate(-90 46.4 153.5)">3</text>
<text x="48.8" y="153.5" transform="rotate(-90 48.8 153.5)">4</text>
<text x="74.6" y="153.5" transform="rotate(-90 74.6 153.5)">1</text>
<text x="77" y="153.5" transform="rotate(-90 77 153.5)">2</text>
<text x="79.3" y="153.5" transform="rotate(-90 79.3 153.5)">3</text>
<text x="81.7" y="153.5" transform="rotate(-90 81.7 153.5)">4</text>
<text x="105.2" y="153.5" transform="rotate(-90 105.2 153.5)">1</text>
<text x="107.5" y="153.5" transform="rotate(-90 107.5 153.5)">2</text>
<text x="109.9" y="153.5" transform="rotate(-90 109.9 153.5)">3</text>
<text x="112.3" y="153.5" transform="rotate(-90 112.3 153.5)">4</text>
<text x="138.1" y="153.5" transform="rotate(-90 138.1 153.5)">1</text>
<text x="140.5" y="153.5" transform="rotate(-90 140.5 153.5)">2</text>
<text x="142.8" y="153.5" transform="rotate(-90 142.8 153.5)">3</text>
<text x="145.2" y="153.5" transform="rotate(-90 145.2 153.5)">4</text>
<text x="249.3" y="150.9">7</text>
<text x="249.3" y="153.2">8</text>
<text x="249.3" y="155.5">9</text>
<text x="259.6" y="150.9">7</text>
<text x="259.6" y="153.2">8</text>
<text x="259.6" y="155.5">9</text>
<text x="249.3" y="157.9">10</text>
<text x="249.3" y="160.3">11</text>
<text x="258.5" y="157.9">10</text>
<text x="258.5" y="160.3">11</text>
<text x="249.3" y="162.6">12</text>
<text x="249.3" y="164.9">13</text>
<text x="249.3" y="167.3">14</text>
<text x="258.5" y="162.6">12</text>
<text x="258.5" y="164.9">13</text>
<text x="258.5" y="167.3">14</text>
<text x="249.3" y="169.6">15</text>
<text x="258.5" y="169.6">15</text>
<text x="14.3" y="176.7">A</text>
<text x="197.3" y="175.5">Title</text>
<text x="280.1" y="176.7">A</text>
<text x="197.3" y="182.6">Size</text>
<text x="209" y="182.6">Number</text>
<text x="256.1" y="182.6">Revision</text>
<text x="197.3" y="189.6">Date:</text>
<text x="197.3" y="192">File:</text>
<text x="198.5" y="186.1">A4</text>
<text x="207.9" y="189.6">6-Jan-2012</text>
<text x="207.9" y="192">D:\变频器\tu20111110\日本变频器图纸.ddb</text>
<text x="244.3" y="189.6">Sheet</text>
<text x="244.3" y="192">Drawn By:</text>
<text x="250.9" y="189.6">of</text>
<text x="46.1" y="196.6">1</text>
<text x="113.6" y="196.6">2</text>
<text x="181.1" y="196.6">3</text>
<text x="248.6" y="196.6">4</text>
</g>
<g font-size="2.1" fill="#000080">
<text x="36.2" y="27.5">IC5</text>
<text x="92.9" y="29.6">IC4</text>
<text x="195.9" y="29.9">C41</text>
<text x="68.9" y="34.6">C22</text>
<text x="80.9" y="32.3">6</text>
<text x="88" y="32.3">8</text>
<text x="92.6" y="34.6">7</text>
<text x="92.9" y="32.4">393</text>
<text x="203.2" y="31.5">R99</text>
<text x="203.2" y="35.3">100R</text>
<text x="57.4" y="36.3">R42</text>
<text x="57.4" y="40">270K</text>
<text x="68.9" y="41.7">CAP</text>
<text x="80.9" y="36.9">5</text>
<text x="88" y="39.3">4</text>
<text x="195.9" y="36.9">CAP</text>
<text x="213.3" y="36.9">R82</text>
<text x="213.3" y="39.3">100K</text>
<text x="238.4" y="38.6">R132</text>
<text x="254.9" y="38.6">R131</text>
<text x="67.5" y="44">R43</text>
<text x="67.5" y="46.3">68K</text>
<text x="99.7" y="45.6">R92</text>
<text x="142.7" y="46.3">R139</text>
<text x="205.6" y="46.3">IC6</text>
<text x="238.4" y="42.3">4.7K</text>
<text x="254.9" y="42.3">4.7K</text>
<text x="36.2" y="51.1">74LC123</text>
<text x="99.7" y="49.4">100R</text>
<text x="106.8" y="52.7">R91</text>
<text x="142.7" y="48.7">8.2K</text>
<text x="215" y="53.2">C68</text>
<text x="226.7" y="48.4">C63</text>
<text x="226.7" y="50.8">CAP</text>
<text x="254.9" y="51.1">IC1</text>
<text x="254.9" y="53.4">24C01</text>
<text x="99.7" y="59.7">R90</text>
<text x="106.8" y="56.4">100R</text>
<text x="123.2" y="58.1">33</text>
<text x="127.9" y="58.1">32</text>
<text x="132.7" y="58.1">31</text>
<text x="137.3" y="58.1">30</text>
<text x="142.1" y="58.1">29</text>
<text x="146.7" y="58.1">28</text>
<text x="151.5" y="58.1">27</text>
<text x="156.1" y="58.1">26</text>
<text x="160.9" y="58.1">25</text>
<text x="165.5" y="58.1">24</text>
<text x="170.3" y="58.1">23</text>
<text x="215" y="55.5">CAP</text>
<text x="38.4" y="64.9">IC4</text>
<text x="99.7" y="63.5">100R</text>
<text x="106.8" y="64.4">R89</text>
<text x="118.5" y="60.5">34</text>
<text x="118.5" y="65.1">35</text>
<text x="172.6" y="65.1">21</text>
<text x="172.6" y="60.5">22</text>
<text x="31.5" y="69.6">C24</text>
<text x="31.5" y="71.9">CAP 2</text>
<text x="36.2" y="67.5">3</text>
<text x="48" y="69.8">1</text>
<text x="52.7" y="69.1">R48</text>
<text x="99.7" y="69.1">R88</text>
<text x="106.8" y="68.2">100R</text>
<text x="118.5" y="69.8">36</text>
<text x="172.6" y="69.8">20</text>
<text x="29.9" y="76.9">R49</text>
<text x="38.4" y="77.1">393</text>
<text x="52.7" y="72.9">0R</text>
<text x="62.8" y="74.5">R45</text>
<text x="62.8" y="76.9">2.2K</text>
<text x="99.7" y="72.9">100R</text>
<text x="106.8" y="73.8">R87</text>
<text x="106.8" y="77.6">100R</text>
<text x="118.5" y="74.5">37</text>
<text x="172.6" y="74.5">19</text>
<text x="184.4" y="73.8">R30</text>
<text x="184.4" y="77.6">330R</text>
<text x="29.9" y="79.2">68K</text>
<text x="31.5" y="83.2">R46</text>
<text x="118.5" y="79.2">38</text>
<text x="118.5" y="83.9">39</text>
<text x="172.6" y="83.9">17</text>
<text x="172.6" y="79.2">18</text>
<text x="179.7" y="78.5">R29</text>
<text x="179.7" y="82.3">330R</text>
<text x="236.1" y="80.9">R80</text>
<text x="259.6" y="81.5">OI7</text>
<text x="31.5" y="87">1.8K</text>
<text x="85.3" y="86.3">C28</text>
<text x="118.5" y="88.6">40</text>
<text x="172.6" y="88.6">16</text>
<text x="184.4" y="87.9">R133</text>
<text x="236.1" y="84.6">470R</text>
<text x="246.2" y="86.3">R81</text>
<text x="246.2" y="88.6">1K</text>
<text x="31.5" y="90.3">R47</text>
<text x="31.5" y="94">1K</text>
<text x="85.3" y="95.7">C30</text>
<text x="85.3" y="93.3">CAP</text>
<text x="95" y="93.3">CU1</text>
<text x="95" y="95.7">40M</text>
<text x="105.2" y="90.9">R36</text>
<text x="105.2" y="93.3">1M</text>
<text x="118.5" y="93.3">41</text>
<text x="172.6" y="93.3">15</text>
<text x="179.7" y="92.6">R134</text>
<text x="184.4" y="91.6">330R</text>
<text x="259.6" y="95.7">PS9587</text>
<text x="95" y="97.3">R35</text>
<text x="95" y="101">560R</text>
<text x="118.5" y="98">42</text>
<text x="172.6" y="98">14</text>
<text x="179.7" y="96.4">330R</text>
<text x="184.4" y="97.3">R135</text>
<text x="184.4" y="101">330R</text>
<text x="210.2" y="100.1">D8</text>
<text x="36.2" y="102.7">OI6</text>
<text x="59.8" y="104.3">R78</text>
<text x="85.3" y="102.7">CAP</text>
<text x="118.5" y="102.7">43</text>
<text x="118.5" y="107.4">44</text>
<text x="172.6" y="107.4">12</text>
<text x="172.6" y="102.7">13</text>
<text x="179.7" y="102">R136</text>
<text x="179.7" y="105.8">330R</text>
<text x="210.2" y="102.5">C3</text>
<text x="210.2" y="106.7">R209</text>
<text x="58.1" y="112.1">R79</text>
<text x="59.8" y="108.1">240R</text>
<text x="113.8" y="113.7">R32</text>
<text x="123.2" y="112.1">1</text>
<text x="127.9" y="112.1">2</text>
<text x="132.7" y="112.1">3</text>
<text x="137.3" y="112.1">4</text>
<text x="142.1" y="112.1">5</text>
<text x="146.7" y="112.1">6</text>
<text x="151.5" y="112.1">7</text>
<text x="156.1" y="112.1">8</text>
<text x="160.9" y="112.1">9</text>
<text x="165.5" y="112.1">10</text>
<text x="170.3" y="112.1">11</text>
<text x="199.2" y="112.1">R212</text>
<text x="210.2" y="110.4">4.7K</text>
<text x="36.2" y="116.8">PS9687</text>
<text x="58.1" y="114.5">1K</text>
<text x="113.8" y="117.5">4.7K</text>
<text x="199.2" y="114.5">6.8K</text>
<text x="43.3" y="120.7">R34</text>
<text x="43.3" y="124.6">240R</text>
<text x="161.5" y="123.9">R31</text>
<text x="229" y="121.3">D7</text>
<text x="229" y="123.6">C3</text>
<text x="161.5" y="126.2">4.7K</text>
<text x="229" y="127.9">R210</text>
<text x="229" y="131.6">4.7K</text>
<text x="36.2" y="137.3">R33</text>
<text x="47.8" y="135.6">C27</text>
<text x="69.2" y="137.3">R84</text>
<text x="80.7" y="135.6">C61</text>
<text x="99.7" y="137.3">R83</text>
<text x="111.3" y="135.6">C60</text>
<text x="132.7" y="137.3">R85</text>
<text x="144.2" y="135.6">C62</text>
<text x="218" y="133.2">R213</text>
<text x="218" y="135.6">6.8K</text>
<text x="247.9" y="133.2">CON11</text>
<text x="36.2" y="141">330R</text>
<text x="47.8" y="142.6">CAP</text>
<text x="69.2" y="141">330R</text>
<text x="80.7" y="142.6">CAP</text>
<text x="99.7" y="141">330R</text>
<text x="111.3" y="142.6">CAP</text>
<text x="132.7" y="141">330R</text>
<text x="144.2" y="142.6">CAP</text>
<text x="50.3" y="147.3">OI9</text>
<text x="50.3" y="149.7">PS9687</text>
<text x="83.2" y="147.3">OI8</text>
<text x="83.2" y="149.7">PS9687</text>
<text x="113.8" y="147.3">OI5</text>
<text x="113.8" y="149.7">PS9687</text>
<text x="146.7" y="147.3">OI4</text>
<text x="146.7" y="149.7">PS9687</text>
<text x="207.9" y="144.7">D6</text>
<text x="207.9" y="147.1">C3</text>
<text x="207.9" y="151.3">R211</text>
<text x="207.9" y="155">4.7K</text>
<text x="33.9" y="160.7">R66</text>
<text x="196.8" y="156.7">R214</text>
<text x="196.8" y="159.1">6.8K</text>
<text x="33.9" y="164.4">330R</text>
<text x="43.9" y="166.1">R67</text>
<text x="62.1" y="165.5">R66</text>
<text x="73.8" y="165.5">R64</text>
<text x="95" y="165.5">R70</text>
<text x="106.8" y="165.5">R71</text>
<text x="127.9" y="165.5">R74</text>
<text x="139.7" y="165.5">R75</text>
<text x="43.9" y="168.5">1K</text>
<text x="62.1" y="169.2">330R</text>
<text x="62.1" y="172.5">R63</text>
<text x="73.8" y="169.2">1K</text>
<text x="95" y="169.2">240R</text>
<text x="95" y="172.5">R73</text>
<text x="106.8" y="169.2">1K</text>
<text x="106.8" y="172.5">R72</text>
<text x="127.9" y="169.2">270R</text>
<text x="127.9" y="172.5">R77</text>
<text x="139.7" y="169.2">1K</text>
<text x="139.7" y="172.5">R76</text>
<text x="250.2" y="173.2">A</text>
<text x="257.3" y="173.2">B</text>
<text x="62.1" y="176.2">1K</text>
<text x="95" y="176.2">1K</text>
<text x="106.8" y="176.2">240R</text>
<text x="127.9" y="176.2">1K</text>
<text x="139.7" y="176.2">200R</text>
<text x="266.7" y="184.9">V1.0</text>
<text x="266.7" y="189.6">3/4</text>
<text x="266.7" y="192">李和明</text>
</g>
<g font-size="2.1" fill="#800000">
<text x="85.9" y="25.2">+15V</text>
<text x="27.5" y="35.7">+5V</text>
<text x="27.5" y="33.5">TH1</text>
<text x="50.8" y="31.1">+5V</text>
<text x="215.4" y="33.5">VCC</text>
<text x="140.6" y="39.3">G7'</text>
<text x="246.2" y="36.9">SCL SDA</text>
<text x="267.1" y="40.5">VCC</text>
<text x="93.6" y="47.5">1</text>
<text x="227.2" y="45.1">RST</text>
<text x="238.7" y="47.5">VCC</text>
<text x="131.2" y="51.1">BB</text>
<text x="135.9" y="51.1">RY</text>
<text x="143.9" y="51.1">IC4-28</text>
<text x="154.3" y="51.1">SDA SCL</text>
<text x="168.4" y="51.1">VCC</text>
<text x="93.6" y="54.5">2</text>
<text x="93.6" y="61.6">3</text>
<text x="180.2" y="61.6">IC4-22</text>
<text x="64.9" y="71">TH</text>
<text x="93.6" y="66.3">4</text>
<text x="93.6" y="71">5</text>
<text x="180.2" y="66.3">IC4-21</text>
<text x="93.6" y="75.7">6</text>
<text x="196.6" y="75.7">G6'</text>
<text x="107.7" y="80.4">IC4-38</text>
<text x="196.6" y="80.4">G5'</text>
<text x="226.9" y="82.7">VCC</text>
<text x="43.8" y="85.1">+5V</text>
<text x="60.5" y="86.3">+5V</text>
<text x="109.4" y="85.1">VCC</text>
<text x="196.6" y="89.8">G4'</text>
<text x="271.9" y="85.1">+5V</text>
<text x="271.9" y="89.8">OI7</text>
<text x="196.6" y="94.5">G3'</text>
<text x="206" y="93.3">VCC</text>
<text x="196.6" y="99.2">G2'</text>
<text x="196.6" y="103.9">G1'</text>
<text x="27.5" y="113.3">+5V</text>
<text x="28" y="108.6">OI6</text>
<text x="109.8" y="108.6">RST</text>
<text x="222.5" y="108.6">W1</text>
<text x="104.6" y="115.6">VCC</text>
<text x="144.9" y="119.1">VCC</text>
<text x="153.8" y="119.1">IC4-8</text>
<text x="224.8" y="114.5">VCC</text>
<text x="34.1" y="122.7">VCC</text>
<text x="241.3" y="129.7">V1</text>
<text x="159" y="135.6">VCC</text>
<text x="203.6" y="137.9">VCC</text>
<text x="235.9" y="136.8">+24V</text>
<text x="269.5" y="136.8">24G</text>
<text x="27" y="139.1">VCC</text>
<text x="59.9" y="139.1">VCC</text>
<text x="90.5" y="139.1">VCC</text>
<text x="123.4" y="143.8">VCC</text>
<text x="269.5" y="143.8">+15V</text>
<text x="269.5" y="148.5">-15V</text>
<text x="220.1" y="153.2">U1</text>
<text x="236.8" y="150.9">+5V</text>
<text x="237.3" y="155.5">OI7</text>
<text x="269.5" y="150.9">+5V</text>
<text x="269.5" y="155.5">OI6</text>
<text x="236.3" y="160.3">FAN</text>
<text x="237.3" y="157.9">OI9</text>
<text x="269.5" y="160.3">OI8</text>
<text x="269.5" y="157.9">OI5</text>
<text x="25.1" y="162.6">+5V</text>
<text x="46.1" y="162.6">OI9</text>
<text x="53.4" y="167.3">+5V</text>
<text x="86.3" y="167.3">+5V</text>
<text x="119.2" y="167.3">+5V</text>
<text x="236.8" y="164.9">TH4</text>
<text x="237.5" y="167.3">IS1</text>
<text x="237.7" y="162.6">TH</text>
<text x="269.5" y="164.9">TH2</text>
<text x="269.5" y="162.6">OI4</text>
<text x="269.5" y="167.3">TH3</text>
<text x="237.5" y="169.6">IS3</text>
<text x="269.5" y="169.6">IS2</text>
<text x="81.9" y="177.9">OI8</text>
<text x="103" y="177.9">OI5</text>
<text x="135.9" y="177.9">OI4</text>
</g>
<g font-size="2.1" fill="#a1006a">
<text x="50.8" y="45.1">TH2</text>
<text x="50.8" y="42.8">+5V</text>
</g>
</svg>
